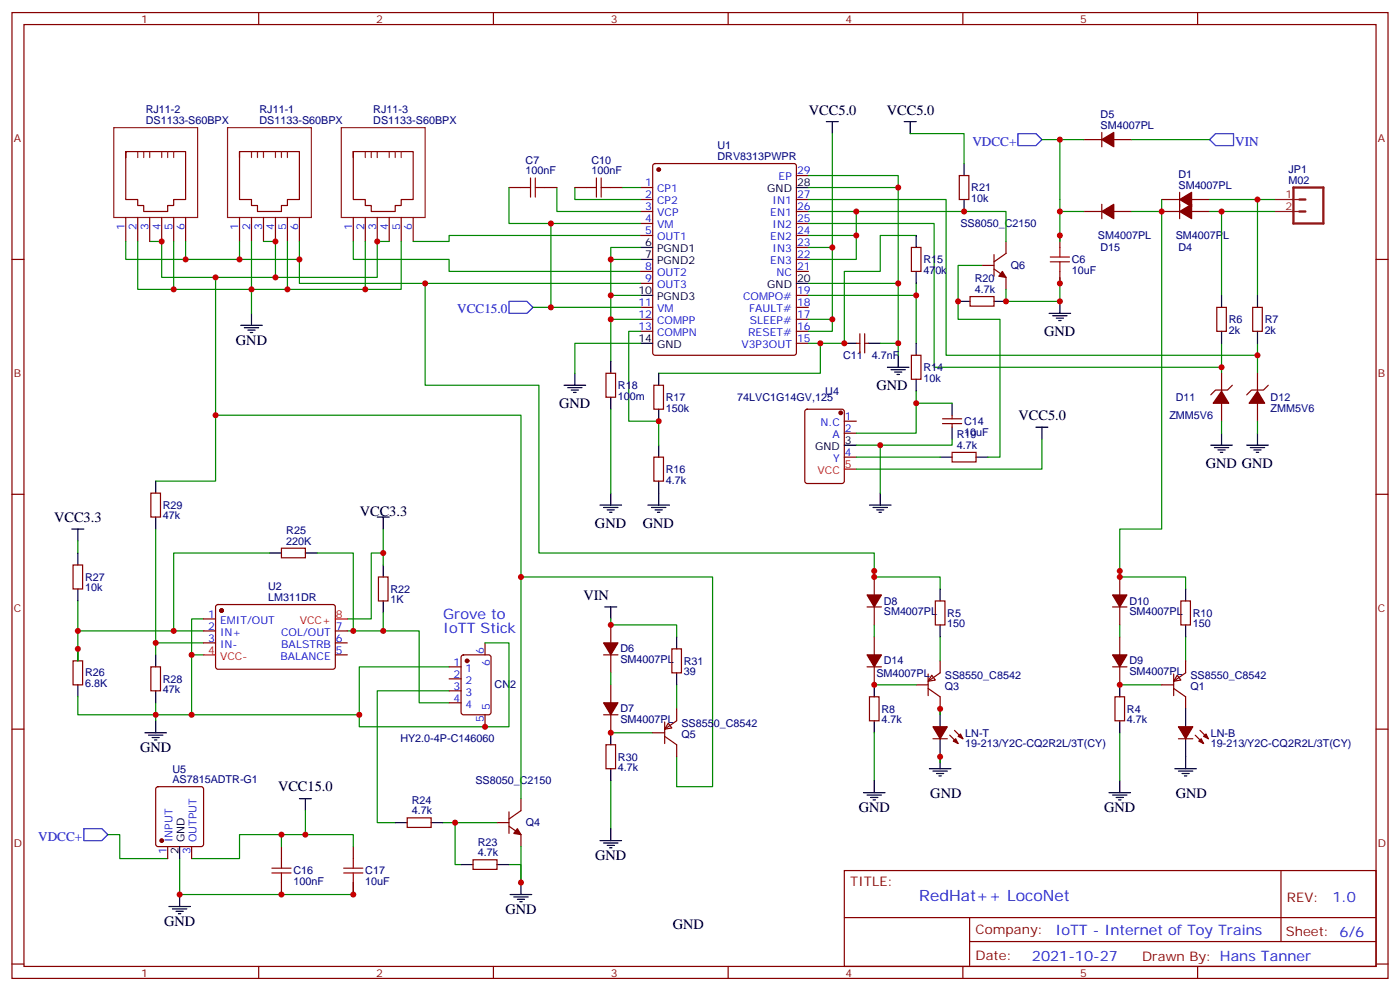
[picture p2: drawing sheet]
<svg xmlns="http://www.w3.org/2000/svg" width="412mm" height="292mm" viewBox="0 0 412 292" stroke-linecap="round" stroke-linejoin="round" font-family="sans-serif">
<g fill="none" stroke="#870000" stroke-width=".35">
<path d="M3.5 3.7h405.4v284.3h-405.4zM7.1 7.2h398.2v277.3h-398.2zM76.2 3.7v3.5M145.3 3.7v3.5M214.5 3.7v3.5M283.6 3.7v3.5M352.8 3.7v3.5M324.6 39v4.2M37 44.6h17.7v14.1h-3.5v1.8h-1.8v1.8h-7.1v-1.8h-1.7v-1.8h-3.6v-14.1v1.8M70.6 44.6h17.6v14.1h-3.5v1.8h-1.8v1.8h-7.1v-1.8h-1.7v-1.8h-3.5v-14.1v1.8M104.1 44.6h17.6v14.1h-3.5v1.8h-1.8v1.8h-7v-1.8h-1.8v-1.8h-3.5v-14.1v1.8M149.9 55.2h3.6"/>
<path d="M160.5 55.2h3.5M169.3 55.2h3.6M179.9 55.2h3.5M188.7 58.7h3.6M188.7 55.2h3.6M192.5 48.4l.5-.2h40.9l.5 .2 .2 .5v55l-.2 .5-.5 .2h-40.9l-.5-.2-.2-.5v-55zM234.6 58.7h3.5M234.6 51.7h3.5M282.6 51.7h2.8v7h-2.8zM319.3 41.1h5.3M328.1 41.1h5.3M342.2 58.7h5.3"/>
<path d="M347.5 56.6v7.8M351 58.7h5.3M3.5 76.4h3.6M37 64v7.1M40.6 64v7.1M44.1 64v7.1M47.6 64v7.1M51.2 64v7.1M54.7 64v7.1M70.6 64v7.1M74.1 64v7.1M77.6 64v7.1"/>
<path d="M81.1 64v7.1M84.7 64v7.1M88.2 64v7.1M104.1 64v7.1M107.6 64v7.1M111.1 64v7.1M114.7 64v7.1M118.2 64v7.1M121.7 64v7.1M188.7 62.3h3.6M188.7 65.8h3.6M188.7 69.3h3.6"/>
<path d="M188.7 79.9h3.6M234.6 76.4h3.5M234.6 62.3h3.5M234.6 65.8h3.5M234.6 69.3h3.5M234.6 79.9h3.5M234.6 72.8h3.5M268.5 72.8h2.8v7.1h-2.8zM289.3 78.1h3.5M292.8 79.2l3.5 2.5v3.5M292.8 75v6.3M296.3 71.1v3.5l-3.5 2.5"/>
<path d="M312.2 69.3v3.5M312.2 79.9v3.5M319.3 62.3h5.3M324.6 60.1v4.3M328.1 62.3h5.3M342.2 62.3h5.3M351 62.3h5.3M405.3 76.4h3.6M188.7 83.4h3.6M188.7 90.5h3.6M188.7 94h3.6M188.7 97.5h3.6"/>
<path d="M234.6 90.5h3.5M234.6 94h3.5M234.6 97.5h3.5M234.6 87h3.5M253.3 98.2v5.7M254.7 98.2v5.7M285.8 87.3h7v2.8h-7zM358.4 90.5h2.8v7h-2.8zM369 90.5h2.8v7h-2.8zM178.5 109.9h2.8v7h-2.8zM192.6 113.4h2.8v7.1h-2.8zM234.6 101.1h3.5"/>
<path d="M252.2 101.1h1.1M254.7 101.1h1.1M268.5 104.6h2.8v7.1h-2.8zM359.8 109.9v5.3M359.8 118.7v5.3M363 113.4l-1.4 1.4h-3.5l-1.4 1.4M370.4 109.9v5.3M370.4 118.7v5.3M373.6 113.4l-1.4 1.4h-3.5l-1.5 1.4M192.6 134.6h2.8v7h-2.8zM237.3 120.7l.5-.2h10.2l.7 .4v20.7l-.5 .7h-10.4l-.7-.4v-20.7zM248.7 124h3.5"/>
<path d="M248.7 127.5h3.5M248.7 134.6h3.5M277.6 124.7h5.7M277.6 123.3h5.7M280.5 133.2h7v2.8h-7zM280.5 122.2v1.1M280.5 124.7v1.1M3.5 145.5h3.6M44.4 145.2h2.9v7h-2.9zM405.3 145.5h3.6M21.5 166.3h2.8v7.1h-2.8zM63.7 178.2l.5-.2h34.1l.5 .7-.1 17.9-.6 .4h-34.2l-.4-.7v-17.6z"/>
<path d="M82.9 161.4h7.1v2.8h-7.1zM111.5 169.9h2.8v7h-2.8zM255.4 178.7h4.2M257.5 169.9v5.3M257.5 178.7v5.3M275.5 176.9h2.8v7.1h-2.8zM327.7 178.7h4.3M329.8 169.9v5.3M329.8 178.7v5.3M347.8 176.9h2.9v7.1h-2.9zM21.5 194.6h2.8v7h-2.8zM44.4 196.3h2.9v7.1h-2.9z"/>
<path d="M60 182.2h3.5M60 185.7h3.5M60 189.3h3.5M98.8 192.8h3.5M98.8 185.7h3.5M98.8 189.3h3.5M132.3 196.3h3.5M132.3 199.8h3.5M136.1 193l.4-.2h7.4l.7 .4v16.5l-.4 .7h-7.7l-.6-.4-.1-16.5zM142.9 189.3v3.5M177.8 192.8h4.2M179.9 184v5.3"/>
<path d="M179.9 192.8v5.3M197.9 191h2.8v7.1h-2.8zM255.4 196.3h4.2M257.5 187.5v5.3M257.5 196.3v5.3M273.4 198.4v6.4M274.5 198.8l1 1.4-2.1 .4zM276.9 194.6v3.5l-3.5 2.5M327.7 196.3h4.3M329.8 187.5v5.3M329.8 196.3v5.3M345.7 198.4v6.4"/>
<path d="M346.8 198.8l1 1.4-2.1 .4zM349.2 194.6v3.5l-3.5 2.5M3.5 214.7h3.6M132.3 203.4h3.5M132.3 206.9h3.5M142.9 210.4v3.6M177.8 210.4h4.2M178.5 219.3h2.8v7h-2.8zM179.9 201.6v5.3M179.9 210.4v5.3M192.3 215.7h3.5M195.8 212.5v6.4"/>
<path d="M195.8 216.8l3.5 2.5v3.5M196.8 212.9l1.1 1.4-2.1 .4zM199.3 208.7v3.5l-3.5 2.5M256.1 205.1h2.8v7.1h-2.8zM269.9 201.6h3.5M273.4 202.7l3.5 2.4v3.6M274.8 217.5h4.2M279.8 216.4l2.4 2.5M281.2 215l2.4 2.5M328.4 205.1h2.9v7.1h-2.9zM342.2 201.6h3.5M345.7 202.7l3.5 2.4v3.6"/>
<path d="M347.1 217.5h4.3M352.1 216.4l2.4 2.5M353.5 215l2.5 2.5M405.3 214.7h3.6M46.1 231.8l.5-.2h12.7l.5 .2 .2 .5v16.2l-.3 .5-.4 .2h-12.7l-.5-.2-.2-.5v-16.2zM149.9 239v6.4M153.5 235.1v3.6l-3.6 2.4M49.4 249.2v3.6M56.4 249.2v3.6M82.9 249.2v3.6M82.9 259.8v3.5M104.1 249.2v3.6"/>
<path d="M104.1 259.8v3.5M119.9 240.8h7.1v2.8h-7.1zM139.3 253.1h7.1v2.8h-7.1zM146.4 242.2h3.5M149.9 243.2l3.6 2.5v3.5M248.7 256.3h156.6v28.2h-156.6zM377.3 256.3v20.9M248.7 270.1h156.5M285.6 277.2h119.6M285.6 270.1v14.2M3.5 283.8h3.6M76.2 284.5v3.5"/>
<path d="M145.3 284.5v3.5M214.5 284.5v3.5M283.6 284.5v3.5M352.8 284.5v3.5M405.3 283.8h3.6"/>
</g>
<g fill="none" stroke="#8c2424" stroke-width=".35">
<path d="M33.5 37.6h24.7v26.4h-24.7zM67 37.6h24.7v26.4h-24.7zM100.5 37.6h24.7v26.4h-24.7zM40.6 44.6v1.8M42.3 44.6v1.8M44.1 44.6v1.8M47.6 44.6v1.8M49.4 44.6v1.8M51.2 44.6v1.8M74.1 44.6v1.8M75.8 44.6v1.8M77.6 44.6v1.8"/>
<path d="M81.1 44.6v1.8M82.9 44.6v1.8M84.7 44.6v1.8M107.6 44.6v1.8M109.4 44.6v1.8M111.1 44.6v1.8M114.7 44.6v1.8M116.4 44.6v1.8M118.2 44.6v1.8M375.7 58.7h7.1M375.7 62.3h7.1"/>
</g>
<g fill="none" stroke="#008700" stroke-width=".35">
<path d="M245.2 39.3v58.2h-7.1M268.1 39.3h15.9v8.9M149.9 55.2v10.6h38.8M164 55.2v7.1h24.7M169.3 55.2v3.5h19.4M183.4 55.2h5.3M238.1 55.2h26.5v28.2M238.1 58.7h40.6v45.9h91.7M238.1 51.7h26.5v3.5M306.9 41.1h5.3M319.3 41.1h-7.1v21.2M333.4 41.1h22.9"/>
<path d="M342.2 58.7v3.6h-8.8M356.3 58.7h19.4M370.4 58.7v28.3M37 71.1v5.3h33.6M40.6 71.1v14.1h33.5v-14.1M44.1 71.1h3.5v10.6h63.5v-10.6h3.6M51.2 71.1v14.1M54.7 71.1v5.3M70.6 71.1v5.3h17.6v-5.3M77.6 71.1h3.5v10.6M84.7 71.1v14.1M88.2 76.4v7h100.5"/>
<path d="M104.1 71.1v5.3h28.2v3.5h56.4M107.6 71.1v14.1M118.2 71.1v14.1h-44.1v7.1M162.3 65.8v24.7h26.4M179.9 76.4h8.8M188.7 69.3h-56.4v1.8h-10.6M188.7 72.8h-8.8v33.6M238.1 65.8h37.1v42.3h84.6M238.1 62.3h58.2v8.8M238.1 72.8h7.1M252.2 62.3v7h-14.1M252.2 69.3v7.1h-14.1"/>
<path d="M269.9 69.3h-10.6v10.6h-10.6v21.2h-10.6M289.3 78.1h-7.1v15.9h12.4v40.6h-3.6M319.3 62.3h-7.1v8.8M342.2 62.3v93.5h-12.4v14.1M356.3 62.3h19.4M359.8 62.3v24.7M63.5 81.7v59.9h-17.6M125.2 83.4v30h33.5v49.4h98.8v7.1M157 90.5h5.3M179.9 94h8.8M179.9 87h8.8M188.7 97.5h-3.5v26.5h8.8v7.1"/>
<path d="M238.1 83.4h26.5v21.2M238.1 94h7.1M269.9 83.4v3.6h-31.8M269.9 87v14.1M312.2 81.7v7h-15.9v-3.5M188.7 101.1h-19.4v8.8M241.7 101.1v8.8h-47.7M259.3 101.1h5.3M269.9 115.2v12.3h-17.7M269.9 118.7h10.6M359.8 101.1v8.8M370.4 101.1v8.8"/>
<path d="M63.5 122.2h90v112.9M179.9 120.5v24.7M252.2 131.1h7.1v14.1M252.2 134.6h24.7M280.5 129.3v1.8h-21.2M306.9 129.3v8.8h-54.7M359.8 124v3.5M370.4 124v3.5M22.9 159.3v3.5M45.9 155.8v37M112.9 155.8v10.5M22.9 176.9v17.7"/>
<path d="M79.4 162.8h-28.2v22.9M93.5 162.8h10.6v22.9M112.9 162.8h-3.5v19.4h-7.1M153.5 169.9h56.4v61.7h-10.6v-8.8M257.5 168.1v1.8h19.4v3.5M329.8 168.1v1.8h19.4v3.5M22.9 185.7h37.1M45.9 189.3h14.1M56.4 192.8h3.6M60 182.2h-3.6v28.2h-33.5v-5.3M102.3 185.7h21.2v21.2h8.8M112.9 180.4v5.3"/>
<path d="M132.3 196.3h-26.5v14.1h-49.4M142.9 189.3h7v24.7h-44.1v-3.6M179.9 182.2v1.8h19.4v3.5M179.9 198.1v3.5M257.5 184v3.5M276.9 187.5v7.1M329.8 184v3.5M349.2 187.5v7.1M45.9 206.9v5.3M132.3 203.4h-21.2v38.8h5.3M179.9 215.7h12.4M199.3 201.6v7.1"/>
<path d="M257.5 201.6h12.4M257.5 215.7v14.1M276.9 208.7v1.7M329.8 215.7v14.1M329.8 201.6h12.4M90 238.7v7M179.9 229.8v14.1M276.9 222.8v1.7M31.7 245.7h3.6v7.1h14.1M52.9 252.8v10.5h51.2v-3.5M82.9 245.7v3.5M104.1 249.2v-3.5h-33.5v7.1h-14.2"/>
<path d="M130.5 242.2h15.9M134.1 242.2v12.3h1.7M153.5 249.2v10.6v-5.3h-3.6"/>
</g>
<g fill="none" stroke="#000" stroke-width=".35">
<path d="M243.4 35.8h3.5M245.2 35.8v3.5M266.3 35.8h3.6M268.1 35.8v3.5M234.6 55.2h3.5M284 48.2v3.5M284 58.7v3.6M188.7 72.8h3.6M188.7 76.4h3.6M269.9 69.3v3.5M269.9 79.9v3.5M70.9 95.8h6.4"/>
<path d="M72 96.5h4.2M73 97.2h2.1M73.7 97.9h.7M74.1 92.3v3.5M188.7 87h3.6M234.6 83.4h3.5M282.2 88.7h3.6M292.8 88.7h3.5M309 92.3h6.4M310.1 93h4.2M311.1 93.7h2.2M311.9 94.4h.7"/>
<path d="M312.2 88.7v3.6M359.8 87v3.5M359.8 97.5v3.6M370.4 87v3.5M370.4 97.5v3.6M166.2 113.4h6.3M167.2 114.1h4.2M168.3 114.8h2.1M169 115.5h.7M169.3 109.9v3.5M179.9 106.4v3.5M179.9 116.9v3.6"/>
<path d="M188.7 101.1h3.6M194 109.9v3.5M248.7 101.1h3.5M255.8 101.1h3.5M261.4 108.1h6.4M262.5 108.8h4.2M263.5 109.5h2.1M264.2 110.2h.7M264.6 104.6v3.5M269.9 101.1v3.5M269.9 111.7v3.5M280.5 118.7v3.5"/>
<path d="M194 120.5v3.5M194 131.1v3.5M248.7 131.1h3.5M276.9 134.6h3.6M280.5 125.8v3.5M287.5 134.6h3.5M305.2 125.8h3.5M306.9 125.8v3.5M356.7 131.1h6.3M357.7 131.8h4.2M358.8 132.5h2.1M359.5 133.2h.7"/>
<path d="M359.8 127.5v3.6M367.2 131.1h6.4M368.3 131.8h4.2M369.4 132.5h2.1M370.1 133.2h.7M370.4 127.5v3.6M21.2 155.8h3.5M22.9 155.8v3.5M45.9 141.6v3.6M45.9 152.2v3.6M111.1 152.2h3.6M112.9 152.2v3.6"/>
<path d="M176.7 148.7h6.4M177.8 149.4h4.2M178.9 150.1h2.1M179.6 150.8h.7M179.9 145.2v3.5M190.9 148.7h6.3M191.9 149.4h4.2M193 150.1h2.1M193.7 150.8h.7M194 141.6v7.1M256.1 148.7h6.4M257.2 149.4h4.2"/>
<path d="M258.2 150.1h2.1M258.9 150.8h.7M259.3 145.2v3.5M22.9 162.8v3.5M22.9 173.4v3.5M79.4 162.8h3.5M90 162.8h3.5M112.9 166.3v3.6M112.9 176.9v3.5M178.2 178.7h3.5M179.9 178.7v3.5M276.9 173.4v3.5"/>
<path d="M349.2 173.4v3.5M22.9 191v3.6M45.9 192.8v3.5M199.3 187.5v3.5M199.3 198.1v3.5M276.9 184v3.5M349.2 184v3.5M22.9 201.6v3.5M42.7 215.7h6.3M43.7 216.4h4.3M44.8 217.1h2.1M45.5 217.8h.7"/>
<path d="M45.9 203.4v3.5M45.9 212.2v3.5M179.9 215.7v3.6M257.5 201.6v3.5M257.5 212.2v3.5M276.9 208.7v5.3M276.9 217.5v8.8M329.8 201.6v3.5M329.8 212.2v3.5M349.2 208.7v5.3M349.2 217.5v8.8M88.2 235.1h3.5"/>
<path d="M90 235.1v3.6M179.9 226.3v3.5M254.4 233.4h6.3M255.4 234.1h4.2M256.5 234.8h2.1M257.2 235.5h.7M257.5 229.8v3.6M273.8 226.3h6.3M274.8 227h4.2M275.9 227.7h2.1M276.6 228.4h.7M326.7 233.4h6.3"/>
<path d="M327.7 234.1h4.3M328.8 234.8h2.1M329.5 235.5h.7M329.8 229.8v3.6M346.1 226.3h6.3M347.1 227h4.3M348.2 227.7h2.1M348.9 228.4h.7M52.9 249.2v3.6M116.4 242.2h3.5M127 242.2h3.5M135.8 254.5h3.5"/>
<path d="M146.4 254.5h3.5M153.5 259.8v3.5M176.7 247.5h6.4M177.8 248.2h4.2M178.9 248.9h2.1M179.6 249.6h.7M179.9 243.9v3.6M49.7 266.9h6.4M50.8 267.6h4.2M51.9 268.3h2.1M52.6 269h.7M52.9 263.3v3.6"/>
<path d="M150.3 263.3h6.3M151.3 264.1h4.3M152.4 264.8h2.1M153.1 265.5h.7"/>
</g>
<g fill="#870000" stroke="#870000" stroke-width=".35">
<path d="M152.4 243.9l1.1 1.8-2.2-.3z"/>
<path d="M177.8 189.3h4.2l-2.1 3.5z"/>
<path d="M177.8 206.9h4.2l-2.1 3.5z"/>
<path d="M347.5 58.7l3.5-2.1v4.3z"/>
<path d="M347.5 62.3l3.5-2.2v4.3z"/>
<path d="M359.8 115.2l2.1 3.5h-4.5z"/>
<path d="M370.4 115.2l2.1 3.5h-4.6z"/>
<path d="M327.7 192.8h4.3l-2.2 3.5z"/>
<path d="M327.7 175.2h4.3l-2.2 3.5z"/>
<path d="M347.1 214h4.3l-2.2 3.5z"/>
<path d="M353.1 218.2l.7-.7 .7 1.4z"/>
<path d="M354.5 216.8l.7-.7 .8 1.4z"/>
<path d="M324.6 41.1l3.5-2.1v4.2z"/>
<path d="M274.8 214h4.2l-2.1 3.5z"/>
<path d="M280.8 218.2l.7-.7 .7 1.4z"/>
<path d="M282.2 216.8l.7-.7 .7 1.4z"/>
<path d="M255.4 175.2h4.2l-2.1 3.5z"/>
<path d="M255.4 192.8h4.2l-2.1 3.5z"/>
<path d="M295.3 79.9l1 1.8-2.1-.4z"/>
<path d="M324.6 62.3l3.5-2.2v4.3z"/>
<circle cx="137.6" cy="194.6" r=".53"/>
<circle cx="194" cy="49.9" r=".53"/>
<circle cx="247.6" cy="121.5" r=".53"/>
<circle cx="47.6" cy="247.5" r=".53"/>
<circle cx="65.3" cy="179.7" r=".53"/>
</g>
<path d="M299.9 39.3h5.3l1.7 1.8-1.7 1.8h-5.3zM358.1 39.3h5.3v3.6h-5.3l-1.8-1.8zM149.9 88.7h5.3l1.8 1.8-1.8 1.8h-5.3zM24.7 243.9h5.3l1.7 1.8-1.7 1.8h-5.3z" fill="none" stroke="#00f" stroke-width=".35"/>
<g fill="none" stroke="#a10000" stroke-width=".35">
<path d="M153.5 55.2h2.8M156.3 52.4v5.6M157.7 55.2h2.8M157.7 52.4v5.6M172.9 55.2h2.8M175.7 52.4v5.6M177.1 55.2h2.8M177.1 52.4v5.6M309.4 77.1h5.6M309.4 75.7h5.6M312.2 72.8v2.9M312.2 77.1v2.8"/>
<path d="M80.1 257h5.6M80.1 255.6h5.6M82.9 252.8v2.8M82.9 257v2.8M101.2 257h5.7M101.2 255.6h5.7M104.1 252.8v2.8M104.1 257v2.8"/>
</g>
<path d="M381 55.2h8.8v10.6h-8.8zM382.8 58.7h1.7M382.8 62.3h1.7" fill="none" stroke="#8c2424" stroke-width=".71"/>
<path d="M248.7 138.1h3.5M60 192.8h3.5M98.8 182.2h3.5" fill="none" stroke="#f00" stroke-width=".35"/>
<g fill="#c00">
<circle cx="22.9" cy="185.7" r=".88"/>
<circle cx="22.9" cy="191" r=".88"/>
<circle cx="153.5" cy="259.8" r=".88"/>
<circle cx="179.9" cy="184" r=".88"/>
<circle cx="105.8" cy="210.4" r=".88"/>
<circle cx="134.1" cy="242.2" r=".88"/>
<circle cx="107.6" cy="85.2" r=".88"/>
<circle cx="84.7" cy="85.2" r=".88"/>
<circle cx="74.1" cy="85.2" r=".88"/>
<circle cx="111.1" cy="71.1" r=".88"/>
<circle cx="81.1" cy="81.7" r=".88"/>
<circle cx="63.5" cy="122.2" r=".88"/>
<circle cx="142.9" cy="214" r=".88"/>
<circle cx="112.9" cy="162.8" r=".88"/>
<circle cx="81.1" cy="71.1" r=".88"/>
<circle cx="264.6" cy="83.4" r=".88"/>
<circle cx="264.6" cy="101.1" r=".88"/>
<circle cx="312.2" cy="62.3" r=".88"/>
<circle cx="162.3" cy="90.5" r=".88"/>
<circle cx="359.8" cy="62.3" r=".88"/>
<circle cx="370.4" cy="58.7" r=".88"/>
<circle cx="370.4" cy="104.6" r=".88"/>
<circle cx="359.8" cy="108.1" r=".88"/>
<circle cx="264.6" cy="55.2" r=".88"/>
<circle cx="329.8" cy="169.9" r=".88"/>
<circle cx="312.2" cy="83.4" r=".88"/>
<circle cx="312.2" cy="69.3" r=".88"/>
<circle cx="179.9" cy="215.7" r=".88"/>
<circle cx="329.8" cy="201.6" r=".88"/>
<circle cx="162.3" cy="65.8" r=".88"/>
<circle cx="88.2" cy="76.4" r=".88"/>
<circle cx="70.6" cy="76.4" r=".88"/>
<circle cx="54.7" cy="76.4" r=".88"/>
<circle cx="63.5" cy="81.7" r=".88"/>
<circle cx="47.6" cy="71.1" r=".88"/>
<circle cx="51.2" cy="85.2" r=".88"/>
<circle cx="153.5" cy="169.9" r=".88"/>
<circle cx="257.5" cy="201.6" r=".88"/>
<circle cx="257.5" cy="169.9" r=".88"/>
<circle cx="82.9" cy="263.3" r=".88"/>
<circle cx="104.1" cy="263.3" r=".88"/>
<circle cx="90" cy="245.7" r=".88"/>
<circle cx="82.9" cy="245.7" r=".88"/>
<circle cx="179.9" cy="76.4" r=".88"/>
<circle cx="179.9" cy="87" r=".88"/>
<circle cx="179.9" cy="94" r=".88"/>
<circle cx="241.7" cy="101.1" r=".88"/>
<circle cx="269.9" cy="87" r=".88"/>
<circle cx="259.3" cy="131.1" r=".88"/>
<circle cx="269.9" cy="118.7" r=".88"/>
<circle cx="245.2" cy="94" r=".88"/>
<circle cx="245.2" cy="72.8" r=".88"/>
<circle cx="252.2" cy="62.3" r=".88"/>
<circle cx="252.2" cy="69.3" r=".88"/>
<circle cx="296.3" cy="88.7" r=".88"/>
<circle cx="282.2" cy="88.7" r=".88"/>
<circle cx="312.2" cy="88.7" r=".88"/>
<circle cx="284" cy="62.3" r=".88"/>
<circle cx="194" cy="124" r=".88"/>
<circle cx="342.2" cy="62.3" r=".88"/>
<circle cx="329.8" cy="168.1" r=".88"/>
<circle cx="312.2" cy="41.1" r=".88"/>
<circle cx="276.9" cy="208.7" r=".88"/>
<circle cx="276.9" cy="222.8" r=".88"/>
<circle cx="125.2" cy="83.4" r=".88"/>
<circle cx="257.5" cy="168.1" r=".88"/>
<circle cx="248.7" cy="101.1" r=".88"/>
<circle cx="52.9" cy="263.3" r=".88"/>
<circle cx="45.9" cy="210.4" r=".88"/>
<circle cx="45.9" cy="189.3" r=".88"/>
<circle cx="56.4" cy="192.8" r=".88"/>
<circle cx="56.4" cy="210.4" r=".88"/>
<circle cx="112.9" cy="185.7" r=".88"/>
<circle cx="104.1" cy="185.7" r=".88"/>
<circle cx="51.2" cy="185.7" r=".88"/>
</g>
<text font-size="4.6" fill="#00f" x="270.8" y="265.3">RedHat++ LocoNet</text>
<g font-size="4.2">
<text x="238.3" y="33.7">VCC5.0</text>
<text x="261.2" y="33.7">VCC5.0</text>
<text x="69.5" y="101.4">GND</text>
<text x="307.6" y="99">GND</text>
<text x="258.2" y="114.9">GND</text>
<text x="164.7" y="120.2">GND</text>
<text x="300" y="123.7">VCC5.0</text>
<text x="355.2" y="137.8">GND GND</text>
<text x="15.9" y="153.6">VCC3.3</text>
<text x="106" y="151.9">VCC3.3</text>
<text x="175.3" y="155.4">GND</text>
<text x="189.4" y="155.4">GND</text>
<text x="171.9" y="176.6">VIN</text>
<text x="41.3" y="221.4">GND</text>
<text x="81.9" y="233">VCC15.0</text>
<text x="252.9" y="239">GND</text>
<text x="274" y="234.8">GND</text>
<text x="325.3" y="239">GND</text>
<text x="346.4" y="234.8">GND</text>
<text x="175.3" y="253.1">GND</text>
<text x="148.9" y="269">GND</text>
<text x="48.3" y="272.5">GND</text>
<text x="198.2" y="273.6">GND</text>
</g>
<g font-size="4.2" fill="#00f">
<text x="130.5" y="182.2">Grove to</text>
<text x="130.5" y="186.4">IoTT Stick</text>
<text x="392.5" y="265.6">1.0</text>
<text x="310.9" y="275.1">IoTT - Internet of Toy Trains</text>
<text x="304" y="282.9">2021-10-27</text>
</g>
<g font-size="3.9" fill="#00f">
<text x="286.4" y="42.9">VDCC+</text>
<text x="363.9" y="42.9">VIN</text>
<text x="134.7" y="92.3">VCC15.0</text>
<text x="11.3" y="247.5">VDCC+</text>
</g>
<g font-size="3.9" fill="#800">
<text x="250.5" y="260.9">TITLE:</text>
<text x="379.1" y="265.6">REV:</text>
<text x="287.4" y="275.1">Company:</text>
<text x="378.7" y="275.7">Sheet: 6/6</text>
<text x="287.4" y="282.8">Date:</text>
<text x="336.4" y="282.8">Drawn By: Hans Tanner</text>
</g>
<g font-size="3.2" fill="#800">
<text x="41.6" y="6.7">1</text>
<text x="110.8" y="6.7">2</text>
<text x="179.9" y="6.7">3</text>
<text x="249.1" y="6.7">4</text>
<text x="318.2" y="6.7">5</text>
<text x="4.1" y="41.8">A</text>
<text x="405.9" y="41.8">A</text>
<text x="4.1" y="110.9">B</text>
<text x="405.9" y="110.9">B</text>
<text x="4.1" y="180.1">C</text>
<text x="405.9" y="180.1">C</text>
<text x="4.1" y="249.2">D</text>
<text x="405.9" y="249.2">D</text>
<text x="41.6" y="287.5">1</text>
<text x="110.8" y="287.5">2</text>
<text x="179.9" y="287.5">3</text>
<text x="249.1" y="287.5">4</text>
<text x="318.2" y="287.5">5</text>
</g>
<g font-size="3.2" fill="#000080">
<text x="42.9" y="33.3">RJ11-2</text>
<text x="76.5" y="33.3">RJ11-1</text>
<text x="110" y="33.3">RJ11-3</text>
<text x="324.2" y="34.8">D5</text>
<text x="42.9" y="36.5">DS1133-S60BPX</text>
<text x="76.4" y="36.5">DS1133-S60BPX</text>
<text x="110" y="36.5">DS1133-S60BPX</text>
<text x="324.2" y="37.9">SM4007PL</text>
<text x="211.3" y="47.1">DRV8313PWPR</text>
<text x="211.3" y="43.9">U1</text>
<text x="154.8" y="51.3">100nF</text>
<text x="154.8" y="48.2">C7</text>
<text x="174.2" y="51.3">100nF</text>
<text x="174.2" y="48.2">C10</text>
<text x="347.2" y="52.4">D1</text>
<text x="379.6" y="51">JP1</text>
<text x="286.1" y="59.4">10k</text>
<text x="286.1" y="56.3">R21</text>
<text x="347.2" y="55.6">SM4007PL</text>
<text x="379.6" y="54.2">M02</text>
<text x="282.9" y="66.9">SS8050_C2150</text>
<text x="323.4" y="70.4">SM4007PL</text>
<text x="346.4" y="70.4">SM4007PL</text>
<text x="272" y="77.5">R15</text>
<text x="315.7" y="77.5">C6</text>
<text x="324.2" y="74">D15</text>
<text x="347.1" y="74">D4</text>
<text x="272" y="80.6">470k</text>
<text x="287.1" y="83.1">R20</text>
<text x="297.7" y="79.2">Q6</text>
<text x="315.7" y="80.6">10uF</text>
<text x="287.1" y="86.3">4.7k</text>
<text x="361.9" y="95.1">R6</text>
<text x="372.5" y="95.1">R7</text>
<text x="361.9" y="98.2">2k</text>
<text x="372.5" y="98.2">2k</text>
<text x="248.4" y="105.7">C11</text>
<text x="256.8" y="105.7">4.7nF</text>
<text x="272" y="112.4">10k</text>
<text x="272" y="109.2">R14</text>
<text x="182" y="117.7">100m</text>
<text x="182" y="114.5">R18</text>
<text x="196.1" y="118.1">R17</text>
<text x="217.1" y="118.1">74LVC1G14GV,125</text>
<text x="243.1" y="116.3">U4</text>
<text x="346.4" y="118.1">D11</text>
<text x="374.3" y="118.1">D12</text>
<text x="196.1" y="121.2">150k</text>
<text x="284" y="125.1">C14</text>
<text x="344.5" y="123.4">ZMM5V6</text>
<text x="374.3" y="121.2">ZMM5V6</text>
<text x="281.8" y="129">R19</text>
<text x="284" y="128.2">10uF</text>
<text x="281.8" y="132.1">4.7k</text>
<text x="196.1" y="142.3">4.7k</text>
<text x="196.1" y="139.2">R16</text>
<text x="48" y="149.8">R29</text>
<text x="48" y="152.9">47k</text>
<text x="84.3" y="160.3">220K</text>
<text x="84.3" y="157.2">R25</text>
<text x="25" y="171">R27</text>
<text x="79" y="173.8">U2</text>
<text x="25" y="174.1">10k</text>
<text x="79" y="176.9">LM311DR</text>
<text x="115" y="177.5">1K</text>
<text x="115" y="174.6">R22</text>
<text x="260.4" y="178">D8</text>
<text x="332.7" y="178">D10</text>
<text x="260.3" y="181.2">SM4007PL</text>
<text x="279" y="184.7">150</text>
<text x="279" y="181.6">R5</text>
<text x="332.7" y="181.2">SM4007PL</text>
<text x="351.4" y="184.7">150</text>
<text x="351.4" y="181.6">R10</text>
<text x="182.7" y="195.3">SM4007PL</text>
<text x="182.7" y="192.1">D6</text>
<text x="201.4" y="195.7">R31</text>
<text x="260.4" y="195.6">D14</text>
<text x="332.7" y="195.6">D9</text>
<text x="25" y="202.3">6.8K</text>
<text x="25.1" y="199.1">R26</text>
<text x="48" y="201">R28</text>
<text x="145.7" y="202.7">CN2</text>
<text x="201.4" y="198.8">39</text>
<text x="258.2" y="199.2">SM4007PL</text>
<text x="278.3" y="199.8">SS8550_C8542</text>
<text x="278.3" y="203">Q3</text>
<text x="332.7" y="198.8">SM4007PL</text>
<text x="350.7" y="199.8">SS8550_C8542</text>
<text x="350.7" y="203">Q1</text>
<text x="48" y="204.1">47k</text>
<text x="182.7" y="209.7">D7</text>
<text x="259.6" y="209.8">R8</text>
<text x="332" y="209.8">R4</text>
<text x="182.7" y="212.9">SM4007PL</text>
<text x="200.7" y="214">SS8550_C8542</text>
<text x="259.6" y="212.9">4.7k</text>
<text x="332" y="212.9">4.7k</text>
<text x="117.9" y="218.5">HY2.0-4P-C146060</text>
<text x="200.7" y="217.1">Q5</text>
<text x="284.3" y="220">19-213/Y2C-CQ2R2L/3T(CY)</text>
<text x="284.3" y="216.8">LN-T</text>
<text x="356.7" y="220">19-213/Y2C-CQ2R2L/3T(CY)</text>
<text x="356.7" y="216.8">LN-B</text>
<text x="50.8" y="227.4">U5</text>
<text x="182" y="227">4.7k</text>
<text x="182" y="223.9">R30</text>
<text x="50.8" y="230.5">AS7815ADTR-G1</text>
<text x="140" y="231">SS8050_C2150</text>
<text x="121.3" y="239.7">4.7k</text>
<text x="121.3" y="236.6">R24</text>
<text x="154.9" y="243.2">Q4</text>
<text x="140.7" y="248.9">R23</text>
<text x="86.4" y="257.4">C16</text>
<text x="107.6" y="257.4">C17</text>
<text x="140.7" y="252.1">4.7k</text>
<text x="86.4" y="260.5">100nF</text>
<text x="107.6" y="260.5">10uF</text>
</g>
<g font-size="3.2" fill="#00f">
<text x="229.4" y="53.1">EP</text>
<text x="234.8" y="51.3">29</text>
<text x="190.1" y="54.9">1</text>
<text x="190.1" y="58.4">2</text>
<text x="193.6" y="56.6">CP1</text>
<text x="234.8" y="58.4">27</text>
<text x="190.1" y="61.9">3</text>
<text x="190.1" y="65.4">4</text>
<text x="193.6" y="60.1">CP2</text>
<text x="193.6" y="63.7">VCP</text>
<text x="226.9" y="63.7">EN1</text>
<text x="227.6" y="60.1">IN1</text>
<text x="234.8" y="65.4">25</text>
<text x="234.8" y="61.9">26</text>
<text x="36.7" y="67.8" transform="rotate(-90 36.7 67.8)">1</text>
<text x="40.2" y="67.8" transform="rotate(-90 40.2 67.8)">2</text>
<text x="43.7" y="67.8" transform="rotate(-90 43.7 67.8)">3</text>
<text x="47.3" y="67.8" transform="rotate(-90 47.3 67.8)">4</text>
<text x="50.8" y="67.8" transform="rotate(-90 50.8 67.8)">5</text>
<text x="54.3" y="67.8" transform="rotate(-90 54.3 67.8)">6</text>
<text x="70.2" y="67.8" transform="rotate(-90 70.2 67.8)">1</text>
<text x="73.7" y="67.8" transform="rotate(-90 73.7 67.8)">2</text>
<text x="77.3" y="67.8" transform="rotate(-90 77.3 67.8)">3</text>
<text x="80.8" y="67.8" transform="rotate(-90 80.8 67.8)">4</text>
<text x="84.3" y="67.8" transform="rotate(-90 84.3 67.8)">5</text>
<text x="87.8" y="67.8" transform="rotate(-90 87.8 67.8)">6</text>
<text x="103.7" y="67.8" transform="rotate(-90 103.7 67.8)">1</text>
<text x="107.2" y="67.8" transform="rotate(-90 107.2 67.8)">2</text>
<text x="110.8" y="67.8" transform="rotate(-90 110.8 67.8)">3</text>
<text x="114.3" y="67.8" transform="rotate(-90 114.3 67.8)">4</text>
<text x="117.8" y="67.8" transform="rotate(-90 117.8 67.8)">5</text>
<text x="121.4" y="67.8" transform="rotate(-90 121.4 67.8)">6</text>
<text x="190.1" y="69">5</text>
<text x="193.6" y="67.2">VM</text>
<text x="193.6" y="70.7">OUT1</text>
<text x="226.9" y="70.7">EN2</text>
<text x="227.6" y="67.2">IN2</text>
<text x="234.8" y="69">24</text>
<text x="226.9" y="77.8">EN3</text>
<text x="227.6" y="74.3">IN3</text>
<text x="234.8" y="76">22</text>
<text x="234.8" y="72.5">23</text>
<text x="190.1" y="79.6">8</text>
<text x="190.1" y="83.1">9</text>
<text x="193.6" y="81.3">OUT2</text>
<text x="228.7" y="81.3">NC</text>
<text x="234.8" y="79.6">21</text>
<text x="193.6" y="84.8">OUT3</text>
<text x="218.9" y="88.4">COMPO#</text>
<text x="234.8" y="86.6">19</text>
<text x="188.1" y="90.1">11</text>
<text x="188.1" y="93.7">12</text>
<text x="193.6" y="91.9">VM</text>
<text x="193.6" y="95.4">COMPP</text>
<text x="220.7" y="91.9">FAULT#</text>
<text x="220.8" y="95.4">SLEEP#</text>
<text x="234.8" y="93.7">17</text>
<text x="234.8" y="90.1">18</text>
<text x="188.1" y="97.2">13</text>
<text x="193.6" y="99">COMPN</text>
<text x="220.4" y="99">RESET#</text>
<text x="234.8" y="100.7">15</text>
<text x="234.8" y="97.2">16</text>
<text x="218.4" y="102.5">V3P3OUT</text>
<text x="241.7" y="125.4">N.C</text>
<text x="248.9" y="123.6">1</text>
<text x="245.2" y="128.9">A</text>
<text x="248.9" y="127.2">2</text>
<text x="245.4" y="136">Y</text>
<text x="248.9" y="134.2">4</text>
<text x="61.3" y="181.9">1</text>
<text x="61.3" y="185.4">2</text>
<text x="64.8" y="183.6">EMIT/OUT</text>
<text x="99" y="185.4">7</text>
<text x="61.3" y="188.9">3</text>
<text x="64.8" y="187.1">IN+</text>
<text x="64.8" y="190.7">IN-</text>
<text x="82.8" y="187.1">COL/OUT</text>
<text x="82.9" y="190.7">BALSTRB</text>
<text x="99" y="188.9">6</text>
<text x="82.6" y="194.2">BALANCE</text>
<text x="99" y="192.4">5</text>
<text x="133.6" y="196">1</text>
<text x="137.1" y="197.7">1</text>
<text x="142.5" y="192.6" transform="rotate(-90 142.5 192.6)">6</text>
<text x="144.3" y="196.1" transform="rotate(-90 144.3 196.1)">6</text>
<text x="133.6" y="199.5">2</text>
<text x="133.6" y="203">3</text>
<text x="137.1" y="201.3">2</text>
<text x="133.6" y="206.6">4</text>
<text x="137.1" y="204.8">3</text>
<text x="137.1" y="208.3">4</text>
<text x="144.3" y="209.1" transform="rotate(-90 144.3 209.1)">5</text>
<text x="142.5" y="212.6" transform="rotate(-90 142.5 212.6)">5</text>
<text x="49" y="251.4" transform="rotate(-90 49 251.4)">1</text>
<text x="50.8" y="247.9" transform="rotate(-90 50.8 247.9)">INPUT</text>
<text x="56.1" y="251.4" transform="rotate(-90 56.1 251.4)">3</text>
<text x="57.9" y="247.9" transform="rotate(-90 57.9 247.9)">OUTPUT</text>
</g>
<g font-size="3.2">
<text x="226" y="56.6">GND</text>
<text x="234.8" y="54.9">28</text>
<text x="190.1" y="72.5">6</text>
<text x="190.1" y="76">7</text>
<text x="193.6" y="74.3">PGND1</text>
<text x="193.6" y="77.8">PGND2</text>
<text x="234.8" y="83.1">20</text>
<text x="188.1" y="86.6">10</text>
<text x="193.6" y="88.4">PGND3</text>
<text x="226" y="84.8">GND</text>
<text x="188.1" y="100.7">14</text>
<text x="193.6" y="102.5">GND</text>
<text x="248.9" y="130.7">3</text>
<text x="240.1" y="132.5">GND</text>
<text x="52.6" y="251.4" transform="rotate(-90 52.6 251.4)">2</text>
<text x="54.3" y="247.9" transform="rotate(-90 54.3 247.9)">GND</text>
</g>
<g font-size="3.2" fill="#8d2323">
<text x="378.6" y="58.4">1</text>
<text x="378.6" y="61.9">2</text>
</g>
<g font-size="3.2" fill="#f00">
<text x="248.9" y="137.8">5</text>
<text x="240.8" y="139.5">VCC</text>
<text x="88.3" y="183.6">VCC+</text>
<text x="99" y="181.9">8</text>
<text x="61.3" y="192.4">4</text>
<text x="64.8" y="194.2">VCC-</text>
</g>
</svg>
